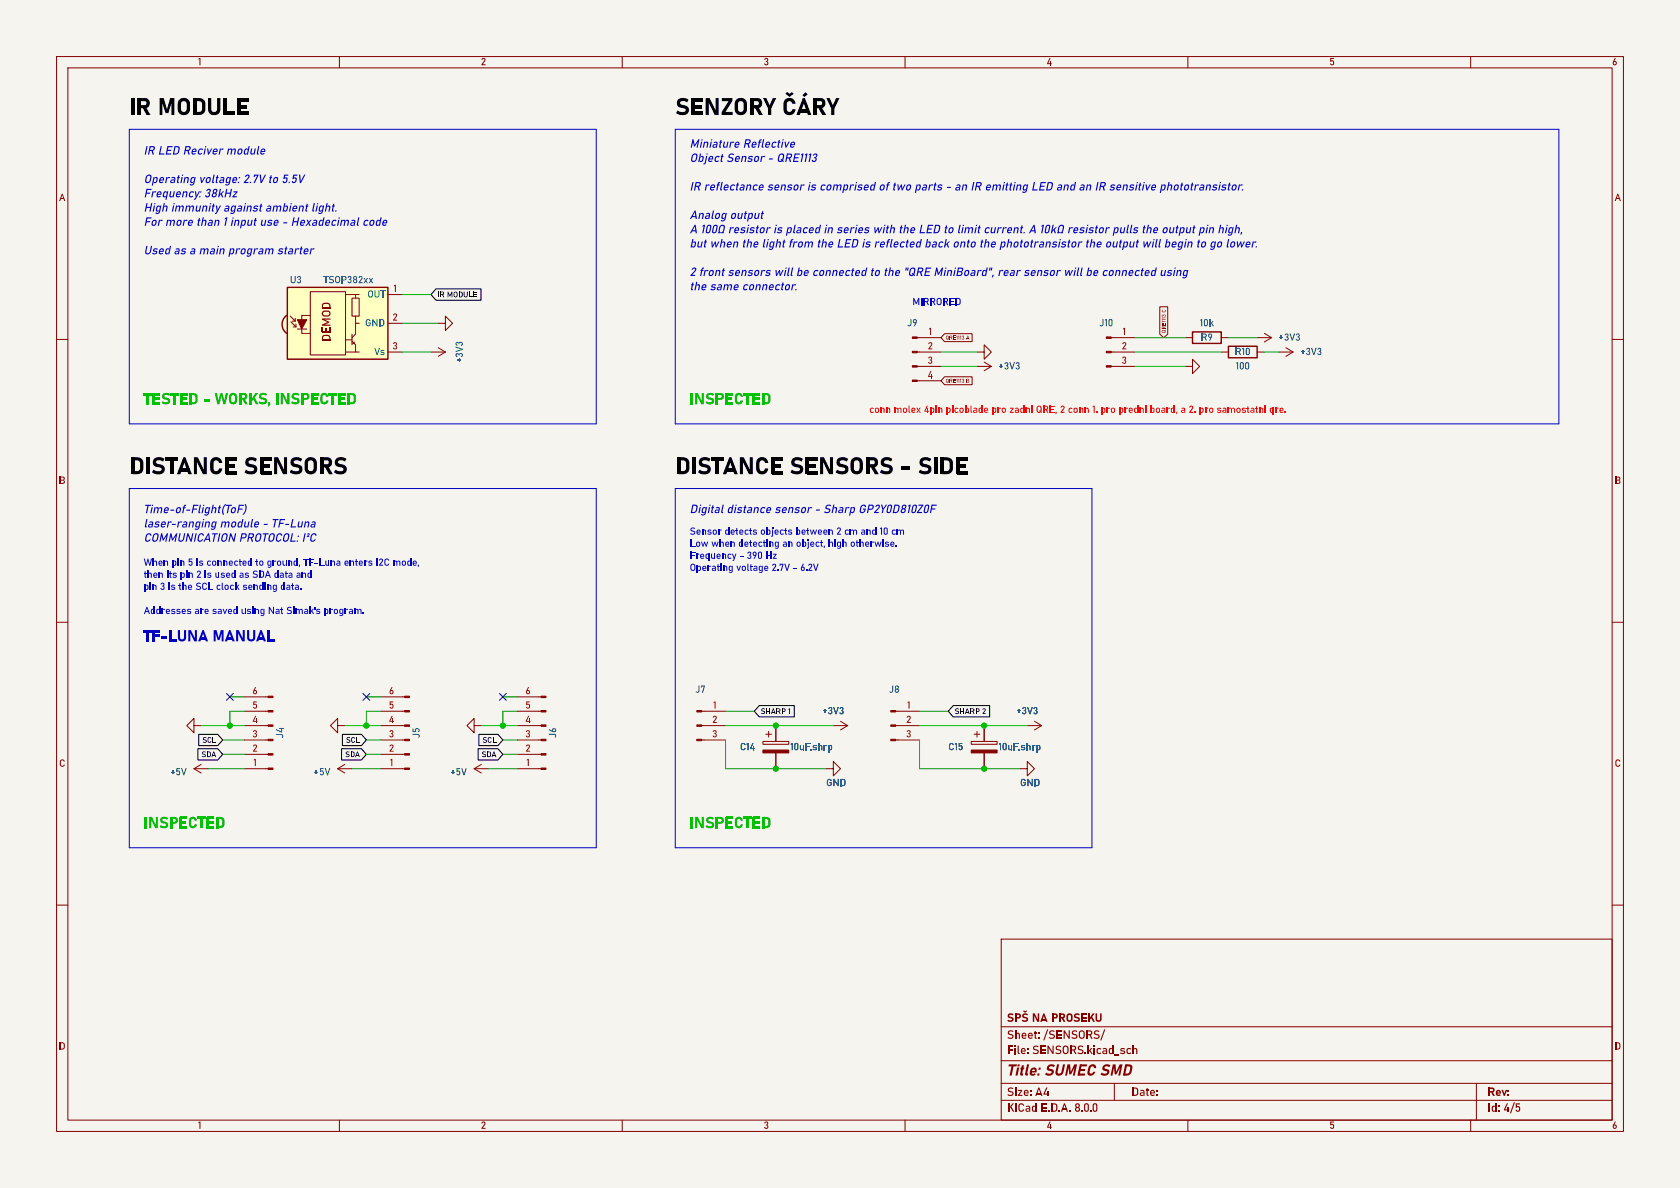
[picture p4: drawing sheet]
<svg xmlns="http://www.w3.org/2000/svg" width="297mm" height="210mm" viewBox="0 0 297 210" stroke-linecap="round" stroke-linejoin="round" font-family="sans-serif">
<path d="M0 0h297v210h-297z" fill="#f5f4ef" stroke="#f5f4ef" stroke-width=".18"/>
<g fill="none" stroke="#840000" stroke-width=".18">
<path d="M10 10h277v190h-277zM12 12h273v186h-273zM60 10v2M110 10v2M160 10v2M210 10v2M260 10v2M10 60h2M285 60h2M10 110h2M285 110h2M10 160h2"/>
<path d="M285 160h2M177 166h108v32h-108zM60 198v2M110 198v2M160 198v2M177 194.5h108M177 191.5h108M177 187.5h108M177 181.5h108M210 198v2M260 198v2"/>
</g>
<g fill="#840000">
<path d="M178.2 179.3l.5-.2 .5 .2-.1 .2-.2-.1a.25 .25 0 0 0-.4 0 .25 .25 0 0 0 0 .3 .25 .25 0 0 0 .3 .1 .48 .48 0 0 1 .4 .6 .48 .48 0 0 1-.8 .2l-.3-.1 .1-.3a.36 .36 0 0 0 .4 .2 .36 .36 0 0 0 .3-.3 .6 .6 0 0 1-.7-.7z"/>
<path d="M179.6 179.1h.4a.46 .46 0 0 1 .5 .5 .46 .46 0 0 1-.5 .5h-.4v-.3h.4a.19 .19 0 0 0 .2-.2 .19 .19 0 0 0-.2-.2h-.4z"/>
<path d="M179.4 179.1h.3v1.5h-.3z"/>
<path d="M180.8 179.3l.5-.2 .4 .2-.1 .2-.2-.1a.25 .25 0 0 0-.3 0 .25 .25 0 0 0-.1 .3 .25 .25 0 0 0 .4 .1 .48 .48 0 0 1 .3 .6 .48 .48 0 0 1-.7 .2l-.4-.1 .2-.3a.36 .36 0 0 0 .4 .2 .36 .36 0 0 0 .2-.3 .6 .6 0 0 1-.7-.7z"/>
<path d="M181 178.6l.2 .2 .2-.2 .2 .2-.4 .2-.3-.2z"/>
<path d="M186.1 179.1h.4a.46 .46 0 0 1 .5 .5 .46 .46 0 0 1-.5 .5h-.4v-.3h.5a.19 .19 0 0 0 .1-.2 .19 .19 0 0 0-.1-.2h-.5z"/>
<path d="M186 179.1h.2v1.5h-.2z"/>
<path d="M187.3 179.1h.6a.45 .45 0 0 1 .4 .5 .45 .45 0 0 1-.4 .4h-.6v-.2h.6a.18 .18 0 0 0 .1-.2 .18 .18 0 0 0-.1-.2h-.6z"/>
<path d="M187.2 179.1h.3v1.5h-.3z"/>
<path d="M187.7 180l.3-.1 .4 .7h-.4z"/>
<path d="M188.7 179.3a.55 .55 0 0 1 .6-.1 .55 .55 0 0 1 .3 .5v.4a.54 .54 0 0 1-.5 .5 .54 .54 0 0 1-.6-.5h.3a.25 .25 0 0 0 .3 .3 .25 .25 0 0 0 .2-.3v-.4a.25 .25 0 0 0-.2-.3 .25 .25 0 0 0-.3 .3v.4h-.3l.1-.6z"/>
<path d="M190 179.3l.4-.2 .5 .2-.1 .2-.2-.1a.25 .25 0 0 0-.3 0 .25 .25 0 0 0-.1 .3 .25 .25 0 0 0 .3 .1 .48 .48 0 0 1 .4 .6 .48 .48 0 0 1-.8 .2l-.3-.1 .1-.3a.36 .36 0 0 0 .4 .2 .36 .36 0 0 0 .3-.3 .6 .6 0 0 1-.7-.7z"/>
<path d="M191.2 179.1h.2v1.5h-.2z"/>
<path d="M191.3 180.4h.9v.2h-.9z"/>
<path d="M191.3 179.8h.7v.2h-.7z"/>
<path d="M191.3 179.1h.9v.3h-.9z"/>
<path d="M193.2 179.1h.3l-.9 1.3v-.4z"/>
<path d="M192.4 179.1h.3v1.5h-.3z"/>
<path d="M192.8 179.9l.3-.2 .5 .9h-.3z"/>
<path d="M193.7 179.1h.3v1a.26 .26 0 0 0 .2 .3 .26 .26 0 0 0 .3-.3v-1h.3v1a.54 .54 0 0 1-.6 .5 .54 .54 0 0 1-.5-.5z"/>
</g>
<g fill="none" stroke="#840000" stroke-width=".18">
<path d="M77.5 57.2h1.2v-1.3l1.3 1.3-1.3 1.2v-1.2M222.2 59.7h2.6M223.5 58.9l1.3 .8M224.8 59.7l-1.3 .8M76.2 62.2h2.5M77.5 61.5l1.2 .7M78.7 62.2l-1.2 .8M215.9 62.2h1.3M222.2 62.2h1.3M226.1 62.2h2.5M227.3 61.5l1.3 .7M228.6 62.2l-1.3 .8"/>
<path d="M43.2 130.8h4.2M43.2 128.3h4.2M43.2 125.7h4.2M43.2 123.2h4.2M43.2 133.4h4.2M43.2 135.9h4.2M134.9 131.1h4.5v.5h-4.5zM135.4 129.8h1M135.9 129.3v1M137.2 128.3v2.8M137.2 133.1v2.8M146 135.9h1.3v-1.3l1.3 1.3-1.3 1.3v-1.3"/>
<path d="M147.3 128.3h2.6M148.6 127.5l1.3 .8M149.9 128.3l-1.3 .7M158.3 130.8h4.3M158.3 128.3h4.3M158.3 125.7h4.3M197 191.5v3M261 191.5v6.5"/>
</g>
<g fill="#840000" stroke="#840000" stroke-width=".18">
<path d="M157.5 130.7h.8v.2h-.8z"/>
<path d="M157.5 128.1h.8v.3h-.8z"/>
<path d="M157.5 125.6h.8v.3h-.8z"/>
<path d="M134.9 132.6h4.5v.5h-4.5z"/>
<path d="M47.4 123.1h.9v.2h-.9z"/>
<path d="M47.4 125.6h.9v.3h-.9z"/>
<path d="M47.4 128.1h.9v.3h-.9z"/>
<path d="M47.4 130.7h.9v.2h-.9z"/>
<path d="M47.4 133.2h.9v.3h-.9z"/>
<path d="M47.4 135.8h.9v.2h-.9z"/>
</g>
<path d="M217.2 61.2h5v2h-5z" fill="none" stroke="#840000" stroke-width=".25"/>
<path d="M50.4 56l.3-.2 1.1 1.5-1.1 1.6a1.97 1.97 0 0 1-.3-2.9z" fill="#ffffc2" stroke="#ffffc2" stroke-width=".18"/>
<path d="M50.8 50.8h17.8v12.7h-17.8z" fill="#ffffc2"/>
<path d="M50.7 55.8a1.97 1.97 0 0 0 0 3.1M50.8 50.8h17.8v12.7h-17.8zM210.8 58.7h5.1v2h-5.1z" fill="none" stroke="#840000" stroke-width=".25"/>
<g fill="none" stroke="#840000" stroke-width=".18">
<path d="M51.3 55.9l.9 .9M51.4 56.9l.9 .9M51.7 56.8h.5M51.8 57.8h.5M52.2 56.3v.5M52.3 57.3v.5M52.6 58.2h1.6M54.9 51.6h6.2v11.1h-6.2zM54.9 55.8h-1.6v3.1h1.6M61.1 52.1h1.8M62.2 52.7h1.3v3.2h-1.3zM62.2 59.1v1.9"/>
<path d="M62.9 55.9v1.3M63.5 52.1h-.6v.6M63.5 57.2h-.6v1.9l-.7 .6M68.6 52.1h2.5M68.6 57.2h2.5M162.2 59.7h4.2M167 59h4.9v1.4h-4.9l-.6-.7zM196.4 59.7h4.3M205 54.2h1.4v4.9l-.7 .6-.7-.6zM209.5 59.7h1.3M215.9 59.7h1.3M61.1 62.2h1.8"/>
<path d="M61.1 60.1h1.1M62.2 60.3l.7 .7v1.2h.6M62.6 60.5v.2h-.2M68.6 62.2h2.5M162.2 62.2h4.2M162.2 64.8h4.2M162.2 67.3h4.2M167 66.6h4.9v1.4h-4.9l-.6-.7zM172.7 62.2h1.3v-1.2l1.3 1.2-1.3 1.3v-1.3M172.7 64.8h2.6M174 64l1.3 .8M175.3 64.8l-1.3 .7"/>
<path d="M196.4 62.2h4.3M196.4 64.8h4.3M209.5 64.8h1.3v-1.3l1.3 1.3-1.3 1.2v-1.2M34.3 128.3v-1.3l-1.3 1.3 1.3 1.2v-1.2h1.3M34.3 135.9h2.5M34.3 135.9l1.3 .8M35.6 135.1l-1.3 .8M59.7 128.3v-1.3l-1.3 1.3 1.3 1.2v-1.2h1.3M59.7 135.9h2.5M59.7 135.9l1.3 .8M61 135.1l-1.3 .8M67.3 123.2h4.2"/>
<path d="M67.3 125.7h4.2M67.3 128.3h4.2M67.3 130.8h4.2M67.3 133.4h4.2M67.3 135.9h4.2M83.8 128.3v-1.3l-1.3 1.3 1.3 1.2v-1.2h1.3M83.8 135.9h2.6M83.8 135.9l1.3 .8M85.1 135.1l-1.3 .8M91.4 123.2h4.3M91.4 125.7h4.3M91.4 128.3h4.3"/>
<path d="M91.4 130.8h4.3M91.4 133.4h4.3M91.4 135.9h4.3M124.1 125.7h4.2M124.1 128.3h4.2M124.1 130.8h4.2M171.7 131.1h4.6v.5h-4.6zM172.2 129.8h1M172.7 129.3v1M174 128.3v2.8M174 133.1v2.8M180.3 135.9h1.3v-1.3l1.3 1.3-1.3 1.3v-1.3"/>
<path d="M181.6 128.3h2.5M182.9 127.5l1.2 .8M184.1 128.3l-1.2 .7"/>
</g>
<g fill="#840000" stroke="#840000" stroke-width=".18">
<path d="M52.6 56.5h1.6l-.9 1.7z"/>
<path d="M71.5 123.1h.9v.2h-.9z"/>
<path d="M71.5 125.6h.9v.3h-.9z"/>
<path d="M71.5 128.1h.9v.3h-.9z"/>
<path d="M71.5 130.7h.9v.2h-.9z"/>
<path d="M71.5 133.2h.9v.3h-.9z"/>
<path d="M71.5 135.8h.9v.2h-.9z"/>
<path d="M95.7 123.1h.8v.2h-.8z"/>
<path d="M95.7 125.6h.8v.3h-.8z"/>
<path d="M95.7 128.1h.8v.3h-.8z"/>
<path d="M95.7 130.7h.8v.2h-.8z"/>
<path d="M95.7 133.2h.8v.3h-.8z"/>
<path d="M95.7 135.8h.8v.2h-.8z"/>
<path d="M171.7 132.6h4.6v.5h-4.6z"/>
<path d="M123.2 130.7h.9v.2h-.9z"/>
<path d="M123.2 128.1h.9v.3h-.9z"/>
<path d="M123.2 125.6h.9v.3h-.9z"/>
<path d="M195.6 64.6h.8v.3h-.8z"/>
<path d="M195.6 62.1h.8v.3h-.8z"/>
<path d="M195.6 59.6h.8v.2h-.8z"/>
<path d="M161.3 67.2h.9v.2h-.9z"/>
<path d="M161.3 64.6h.9v.3h-.9z"/>
<path d="M161.3 62.1h.9v.3h-.9z"/>
<path d="M161.3 59.6h.9v.2h-.9z"/>
</g>
<path d="M77.1 51.1h7.9v2h-7.9l-.9-1zM35 132.3h3.5l.9 1.1-.9 1h-3.5zM35.1 129.8h3.4l.9 1-.9 1h-3.4zM60.4 132.3h3.5l.9 1.1-.9 1h-3.5zM60.5 129.8h3.4l.9 1-.9 1h-3.4zM84.5 132.3h3.5l.9 1.1-.9 1h-3.5zM84.7 129.8h3.3l.9 1-.9 1h-3.3zM134.2 124.7h6.2v2h-6.2l-.9-1zM168.5 124.7h6.5v2h-6.5l-.9-1z" fill="none" stroke="#000" stroke-width=".18"/>
<g fill="#000">
<path d="M122.5 18.6h1.5v.5h-1.5zM122.5 17.3h1.7v.6h-1.7zM127.6 17.3h1.9v.5l-1.3 2h1.3v.5h-1.9v-.5l1.2-1.9h-1.2zM130.2 17.6a1.1 1.1 0 0 1 1.2-.2 1.1 1.1 0 0 1 .7 1v.9a1.09 1.09 0 0 1-1.1 1.1 1.09 1.09 0 0 1-1.1-1.1h.6a.51 .51 0 0 0 .5 .5 .51 .51 0 0 0 .5-.5v-.9a.51 .51 0 0 0-.5-.5 .51 .51 0 0 0-.5 .5v.9h-.6v-1.2zM132.8 17.3h1.1a.89 .89 0 0 1 .8 .9 .89 .89 0 0 1-.8 .9h-1.1v-.5h1.1a.36 .36 0 0 0 .3-.4 .36 .36 0 0 0-.3-.3h-1.1zM134.9 17.3h.6l.6 1.3 .5-1.3h.6l-.9 1.9v1.1h-.5v-1.1zM139.2 16.3l.4 .3 .4-.3 .3 .3-.7 .5-.7-.5zM141.3 19.3h1.6v.5h-1.6zM141.9 16.8l.5-.5 .4 .4-.6 .5zM144 17.3h1.1a.89 .89 0 0 1 .8 .9 .89 .89 0 0 1-.8 .9h-1.1v-.5h1.1a.36 .36 0 0 0 .2-.4 .36 .36 0 0 0-.2-.3h-1.1zM146.1 17.3h.6l.5 1.3 .6-1.3h.6l-.9 1.9v1.1h-.5v-1.1zM119.9 17.6l.3-.2 .6-.1 .9 .3-.2 .5-.3-.2a.69 .69 0 0 0-1 .3 .94 .94 0 0 0 1 .4 .89 .89 0 0 1 .5 1.2 .89 .89 0 0 1-1.1 .6l-.5-.1-.6-.3 .3-.5 .4 .2a.6 .6 0 0 0 .6 .2 .6 .6 0 0 0 .4-.6l-.4-.2a.93 .93 0 0 1-1-.4 .93 .93 0 0 1 .1-1.1z"/>
<path d="M122.3 17.3h.5v3h-.5zM122.5 19.8h1.7v.5h-1.7zM124.8 17.3h.6l1.1 2.4v-2.4h.5v3h-.6l-1.1-2.3v2.3h-.5zM132.6 17.3h.6v3h-.6zM133.5 19l.6-.1 .8 1.4h-.7zM138.8 17.6a1.1 1.1 0 0 1 1.2-.2 1.1 1.1 0 0 1 .7 .9h-.6a.49 .49 0 0 0-.6-.4 .49 .49 0 0 0-.4 .5v.8a.49 .49 0 0 0 .4 .6 .49 .49 0 0 0 .6-.5h.6a1.07 1.07 0 0 1-1.2 1.1 1.07 1.07 0 0 1-1-1.2v-1.1zM141.9 17.3h.4l1.1 3h-.6l-.7-2-.7 2h-.6zM143.8 17.3h.6v3h-.6zM144.6 19l.6-.1 .9 1.4h-.7z"/>
</g>
<g fill="#0000c2">
<path d="M122.8 39.7h.2l.2 1.5h-.2l-.2-1.2-.6 1.2h-.2z"/>
<path d="M122.3 40.7h.8l-.1 .2h-.7z"/>
<path d="M124.2 39.9l.5-.2-.4 1.5h-.2l.3-1.2-.2 .1z"/>
<path d="M125 39.9a.38 .38 0 0 1 .5-.2 .38 .38 0 0 1 .2 .4l-.1 .7a.43 .43 0 0 1-.4 .4 .43 .43 0 0 1-.4-.3l.5 .1 .2-.9a.21 .21 0 0 0-.2-.2 .21 .21 0 0 0-.2 .2l-.1 .8h-.2z"/>
<path d="M126.2 39.9a.38 .38 0 0 1 .4-.2 .38 .38 0 0 1 .3 .4l-.2 .7a.43 .43 0 0 1-.4 .4 .43 .43 0 0 1-.4-.3l.5 .1 .3-.9a.21 .21 0 0 0-.3-.2 .21 .21 0 0 0-.2 .2l-.1 .8h-.2z"/>
<path d="M127.3 39.9a.47 .47 0 0 1 .6-.2 .47 .47 0 0 1 .2 .6l-.1 .6-.5 .2 .3-.3 .1-.5a.31 .31 0 0 0-.3-.4 .31 .31 0 0 0-.3 .4l-.1 .6 .2 .1a.26 .26 0 0 1-.3 0 .26 .26 0 0 1-.1-.3z"/>
<path d="M127 41h.4v.2h-.5z"/>
<path d="M127.5 41h.5l-.1 .2h-.4z"/>
<path d="M129.1 40.2h.2l-.2 1h-.2z"/>
<path d="M129.3 40.3l.2-.1h.3l-.2 .2h-.3l-.1 .2z"/>
<path d="M130 40.3a.4 .4 0 0 1 .6-.1 .4 .4 0 0 1 0 .6h-.7l.1-.2h.5a.24 .24 0 0 0-.3-.3 .24 .24 0 0 0-.2 .3v.2a.25 .25 0 0 0 .1 .2 .25 .25 0 0 0 .3 0l.1 .1a.47 .47 0 0 1-.7 0 .47 .47 0 0 1 .1-.7z"/>
<path d="M131.1 40.3l.4-.1 .3 .1-.1 .1h-.1a.18 .18 0 0 0-.3-.1 .18 .18 0 0 0 0 .3 .37 .37 0 0 1 .4 .4 .37 .37 0 0 1-.6 .2l-.3-.1 .2-.2 .4 .1a.14 .14 0 0 0 .1-.1 .14 .14 0 0 0-.2-.1h-.1a.26 .26 0 0 1-.3-.2 .26 .26 0 0 1 .2-.3z"/>
<path d="M132.2 40.2h.2l-.3 1h-.2z"/>
<path d="M132.7 40.3l.4-.1 .4 .1-.2 .1h-.1a.18 .18 0 0 0-.3-.1 .18 .18 0 0 0 0 .3 .37 .37 0 0 1 .4 .4 .37 .37 0 0 1-.5 .2l-.4-.1 .2-.2 .4 .1a.14 .14 0 0 0 .1-.1 .14 .14 0 0 0-.2-.1h-.1a.26 .26 0 0 1-.2-.2 .26 .26 0 0 1 .1-.3z"/>
<path d="M133.9 39.9h.2l-.3 1.1h.2l-.1 .2-.3-.1z"/>
<path d="M133.7 40.2h.5l-.1 .2h-.4z"/>
<path d="M134.5 40.3a.41 .41 0 0 1 .6-.1 .41 .41 0 0 1 .1 .6 .44 .44 0 0 1-.4 .4 .44 .44 0 0 1-.5-.3h.2l.2 .1 .2-.1a.35 .35 0 0 0-.1-.5l-.2 .1-.1 .4h-.2z"/>
<path d="M135.6 40.2h.2l-.2 1h-.2z"/>
<path d="M135.8 40.3l.2-.1h.3l-.2 .2h-.3l-.1 .2z"/>
<path d="M137.2 39.7h.2l-.1 .2h-.2z"/>
<path d="M137.1 40.2h.2l-.3 1h-.2z"/>
<path d="M137.6 40.3l.4-.1 .4 .1-.2 .1h-.1a.18 .18 0 0 0-.3-.1 .18 .18 0 0 0 0 .3 .37 .37 0 0 1 .4 .4 .37 .37 0 0 1-.5 .2l-.4-.1 .2-.2 .4 .1a.14 .14 0 0 0 .1-.1 .14 .14 0 0 0-.2-.1h-.1a.26 .26 0 0 1-.2-.2 .26 .26 0 0 1 .1-.3z"/>
<path d="M139.2 40.2h.2l-.3 1.5h-.2z"/>
<path d="M139.4 40.3l.3-.1a.29 .29 0 0 1 .3 .4l-.2 .4-.2 .2h-.3v-.4a.21 .21 0 0 0 .2 .3 .21 .21 0 0 0 .2-.3l.1-.2a.21 .21 0 0 0-.2-.3 .21 .21 0 0 0-.2 .3z"/>
<path d="M140.5 39.7h.2l-.3 1.3h.2l-.1 .2h-.1l-.2-.2z"/>
<path d="M141 40.3l.3-.1a.31 .31 0 0 1 .3 0 .31 .31 0 0 1 .1 .3l-.2 .7h-.2l.2-.8z"/>
<path d="M140.9 40.7l.6-.1v.2h-.3a.19 .19 0 0 0-.2 .3 .19 .19 0 0 0 .3 0l.1-.1a.32 .32 0 0 1-.5 .2 .32 .32 0 0 1 0-.5z"/>
<path d="M142.1 40.3l.4-.1 .4 .1-.2 .2-.2-.1a.38 .38 0 0 0-.3 .2 .38 .38 0 0 0 .1 .4l.3-.1 .1 .2a.45 .45 0 0 1-.6 .1 .45 .45 0 0 1-.1-.7z"/>
<path d="M143.2 40.3a.4 .4 0 0 1 .6-.1 .4 .4 0 0 1 0 .6h-.7l.1-.2h.5a.24 .24 0 0 0-.3-.3 .24 .24 0 0 0-.2 .3v.2a.25 .25 0 0 0 .1 .2 .25 .25 0 0 0 .3 0l.1 .1a.47 .47 0 0 1-.7 0 .47 .47 0 0 1 .1-.7z"/>
<path d="M144.9 39.7h.3l-.4 1.5h-.2z"/>
<path d="M144.3 40.3l.4-.1 .1 .1v.3a.21 .21 0 0 0-.3-.3 .21 .21 0 0 0-.1 .3l-.1 .2a.21 .21 0 0 0 .2 .3 .21 .21 0 0 0 .2-.3v.3l-.3 .1a.3 .3 0 0 1-.3-.1 .3 .3 0 0 1 0-.3z"/>
<path d="M146 39.7h.3l-.1 .2h-.2z"/>
<path d="M146 40.2h.2l-.3 1h-.2z"/>
<path d="M146.5 40.2h.2l-.2 1h-.2z"/>
<path d="M146.7 40.3l.3-.1a.29 .29 0 0 1 .2 .4l-.1 .6h-.2l.1-.6a.21 .21 0 0 0-.2-.3 .21 .21 0 0 0-.2 .3z"/>
<path d="M148.2 40.3l.4-.1 .4 .1-.2 .1h-.1a.18 .18 0 0 0-.2-.1 .18 .18 0 0 0-.1 .3 .37 .37 0 0 1 .5 .4 .37 .37 0 0 1-.6 .2l-.4-.1 .2-.2 .5 .1a.14 .14 0 0 0 .1-.1 .14 .14 0 0 0-.2-.1h-.2a.26 .26 0 0 1-.2-.2 .26 .26 0 0 1 .1-.3z"/>
<path d="M149.4 40.3a.4 .4 0 0 1 .5-.1 .4 .4 0 0 1 .1 .6h-.7v-.2h.5a.24 .24 0 0 0-.2-.3 .24 .24 0 0 0-.2 .3l-.1 .2a.25 .25 0 0 0 .2 .2 .25 .25 0 0 0 .3 0l.1 .1a.47 .47 0 0 1-.7 0 .47 .47 0 0 1 .1-.7z"/>
<path d="M150.4 40.2h.2l-.2 1h-.2z"/>
<path d="M150.6 40.3l.3-.1h.2l-.1 .2h-.3l-.1 .2z"/>
<path d="M151.4 39.7h.2v.2h-.2z"/>
<path d="M151.3 40.2h.2l-.2 1h-.2z"/>
<path d="M151.9 40.3a.4 .4 0 0 1 .6-.1 .4 .4 0 0 1 0 .6h-.7l.1-.2h.5a.24 .24 0 0 0-.3-.3 .24 .24 0 0 0-.2 .3v.2a.25 .25 0 0 0 .2 .2 .25 .25 0 0 0 .3 0l.1 .1a.47 .47 0 0 1-.7 0 .47 .47 0 0 1 0-.7z"/>
<path d="M153 40.3l.4-.1 .4 .1-.2 .1h-.1a.18 .18 0 0 0-.3-.1 .18 .18 0 0 0 0 .3 .37 .37 0 0 1 .4 .4 .37 .37 0 0 1-.5 .2l-.4-.1 .2-.2 .4 .1a.14 .14 0 0 0 .1-.1 .14 .14 0 0 0-.2-.1h-.1a.26 .26 0 0 1-.2-.2 .26 .26 0 0 1 .1-.3z"/>
<path d="M154.5 40.2h.3v.7l.4-.7h.1l.1 .7 .4-.7h.2l-.5 1h-.2l-.1-.7-.4 .7h-.2z"/>
<path d="M156.3 39.7h.3l-.1 .2h-.2z"/>
<path d="M156.3 40.2h.2l-.3 1h-.2z"/>
<path d="M156.9 39.9h.2l-.2 1.1h.1v.2l-.4-.1z"/>
<path d="M156.7 40.2h.5l-.1 .2h-.4z"/>
<path d="M157.6 39.7h.2l-.3 1.5h-.3z"/>
<path d="M157.7 40.3l.3-.1a.29 .29 0 0 1 .2 .4l-.1 .6h-.2l.1-.6a.21 .21 0 0 0-.2-.3 .21 .21 0 0 0-.2 .3z"/>
<path d="M159.3 39.9h.2l-.2 1.1h.1v.2l-.3-.1z"/>
<path d="M159.1 40.2h.5v.2h-.5z"/>
<path d="M160 39.7h.2l-.3 1.5h-.2z"/>
<path d="M160.1 40.3l.3-.1a.29 .29 0 0 1 .2 .4l-.1 .6h-.2l.1-.6a.21 .21 0 0 0-.2-.3 .21 .21 0 0 0-.2 .3z"/>
<path d="M161.1 40.3a.4 .4 0 0 1 .6-.1 .4 .4 0 0 1 .1 .6h-.7v-.2h.5a.24 .24 0 0 0-.3-.3 .24 .24 0 0 0-.2 .3v.2a.25 .25 0 0 0 .2 .2 .25 .25 0 0 0 .3 0l.1 .1a.47 .47 0 0 1-.7 0 .47 .47 0 0 1 0-.7z"/>
<path d="M162.9 39.7h.2l-.3 1.5h-.3z"/>
<path d="M162.7 41h.8v.2h-.9z"/>
<path d="M164.1 39.7h.2l-.3 1.5h-.2z"/>
<path d="M163.9 41h.8v.2h-.9z"/>
<path d="M164 40.4h.8l-.1 .2h-.7z"/>
<path d="M164.2 39.7h.8v.2h-.9z"/>
<path d="M165.5 39.7l.6 .1 .1 .5-.3 .8-.8 .1 .1-.2h.5l.2-.3 .1-.7-.6-.1z"/>
<path d="M165.3 39.7h.2l-.3 1.5h-.2z"/>
<path d="M167.2 39.9h.2l-.2 1.1h.2l-.1 .2-.3-.1z"/>
<path d="M167.1 40.2h.4v.2h-.5z"/>
<path d="M167.9 40.3a.41 .41 0 0 1 .6-.1 .41 .41 0 0 1 0 .6 .44 .44 0 0 1-.4 .4 .44 .44 0 0 1-.4-.3h.2l.1 .1 .3-.1a.35 .35 0 0 0-.1-.5l-.2 .1-.1 .4h-.2z"/>
<path d="M169.6 39.7h.2l-.2 1.3h.1v.2h-.1l-.2-.2z"/>
<path d="M170.2 39.7h.2v.2h-.2z"/>
<path d="M170.1 40.2h.2l-.2 1h-.2z"/>
<path d="M171.5 40.3l.2-.1a.3 .3 0 0 1 .3 .1 .3 .3 0 0 1 0 .3l-.1 .6h-.2l.1-.6a.21 .21 0 0 0-.2-.3 .21 .21 0 0 0-.2 .3z"/>
<path d="M170.7 40.2h.2l-.2 1h-.3z"/>
<path d="M170.9 40.3l.3-.1a.29 .29 0 0 1 .2 .4l-.1 .6h-.2l.1-.6a.21 .21 0 0 0-.2-.3 .21 .21 0 0 0-.2 .3z"/>
<path d="M172.6 39.7h.2l-.1 .2h-.2z"/>
<path d="M172.5 40.2h.2l-.2 1h-.3z"/>
<path d="M173.1 39.9h.2l-.2 1.1h.1v.2l-.4-.1z"/>
<path d="M172.9 40.2h.5l-.1 .2h-.4z"/>
<path d="M174.3 40.3l.4-.1 .3 .1-.2 .2-.1-.1a.38 .38 0 0 0-.4 .2 .38 .38 0 0 0 .1 .4l.3-.1 .1 .2a.45 .45 0 0 1-.6 .1 .45 .45 0 0 1-.1-.7z"/>
<path d="M175.9 40.2h.2l-.2 1h-.2z"/>
<path d="M175.3 40.2h.2l-.2 .6a.21 .21 0 0 0 .2 .3 .21 .21 0 0 0 .3-.3l-.3 .4a.3 .3 0 0 1-.3 0 .3 .3 0 0 1-.1-.4z"/>
<path d="M176.4 40.2h.2l-.2 1h-.2z"/>
<path d="M176.6 40.3l.3-.1h.2l-.1 .2h-.3l-.1 .2z"/>
<path d="M177.3 40.2h.2l-.2 1h-.2z"/>
<path d="M177.5 40.3l.3-.1h.2l-.2 .2h-.2l-.2 .2z"/>
<path d="M178.2 40.3a.4 .4 0 0 1 .6-.1 .4 .4 0 0 1 .1 .6h-.7v-.2h.5a.24 .24 0 0 0-.2-.3 .24 .24 0 0 0-.2 .3l-.1 .2a.25 .25 0 0 0 .2 .2 .25 .25 0 0 0 .3 0l.1 .1a.47 .47 0 0 1-.7 0 .47 .47 0 0 1 0-.7z"/>
<path d="M179.3 40.2h.2l-.2 1h-.2z"/>
<path d="M179.5 40.3l.3-.1a.29 .29 0 0 1 .3 .4l-.2 .6h-.2l.2-.6a.21 .21 0 0 0-.2-.3 .21 .21 0 0 0-.3 .3z"/>
<path d="M180.6 39.9h.2l-.2 1.1h.1v.2l-.3-.1z"/>
<path d="M180.4 40.2h.5l-.1 .2h-.4z"/>
<path d="M181 41h.2l-.1 .2h-.2z"/>
<path d="M182.7 39.7h.2l.2 1.5h-.2l-.1-1.2-.7 1.2h-.2z"/>
<path d="M182.2 40.7h.8v.2h-.8z"/>
<path d="M184.1 39.9l.5-.2-.3 1.5h-.2l.2-1.2-.2 .1z"/>
<path d="M185 39.9a.38 .38 0 0 1 .4-.2 .38 .38 0 0 1 .3 .4l-.2 .7a.43 .43 0 0 1-.4 .4 .43 .43 0 0 1-.4-.3l.5 .1 .3-.9a.21 .21 0 0 0-.3-.2 .21 .21 0 0 0-.2 .2l-.1 .8h-.2z"/>
<path d="M185.9 40.8l.7-.6h.3l-1 .9z"/>
<path d="M186.1 39.7h.2l-.3 1.5h-.2z"/>
<path d="M186.2 40.6l.2-.1 .3 .7h-.2z"/>
<path d="M187.2 39.9a.47 .47 0 0 1 .6-.2 .47 .47 0 0 1 .3 .6l-.2 .6-.4 .2 .3-.3 .1-.5a.31 .31 0 0 0-.3-.4 .31 .31 0 0 0-.3 .4l-.1 .6 .2 .1a.26 .26 0 0 1-.4 0 .26 .26 0 0 1 0-.3z"/>
<path d="M186.9 41h.5l-.1 .2h-.4z"/>
<path d="M187.5 41h.4v.2h-.4z"/>
<path d="M55.1 94.4a.45 .45 0 0 1 .6-.1 .45 .45 0 0 1 .3 .4h-.2l-.2-.2h-.2l-.2 .2-.1 .5a.29 .29 0 0 0 .2 .4 .29 .29 0 0 0 .3-.3h.2a.5 .5 0 0 1-.5 .5 .5 .5 0 0 1-.5-.6z"/>
</g>
<path d="M22.9 22.9h82.5v52h-82.5zM119.4 22.9h156.2v52h-156.2zM22.9 86.4h82.5v63.5h-82.5zM119.4 86.4h73.6v63.5h-73.6z" fill="none" stroke="#0000c2" stroke-width=".18"/>
<g fill="none" stroke="#009600" stroke-width=".18">
<path d="M71.1 52.1h5.1M71.1 57.2h6.4M200.7 59.7h8.8M217.2 59.7h5M71.1 62.2h5.1M166.4 62.2h6.3M166.4 64.8h6.3M200.7 62.2h15.2M200.7 64.8h8.8M223.5 62.2h2.6M35.6 128.3h7.6M36.8 135.9h6.4"/>
<path d="M39.4 130.8h3.8M39.4 133.4h3.8M40.6 123.2h2.6M43.2 125.7h-2.6v2.6M61 128.3h6.3M62.2 135.9h5.1M64.8 123.2h2.5M64.8 130.8h2.5M64.8 133.4h2.5M67.3 125.7h-2.5v2.6M85.1 128.3h6.3M86.4 135.9h5"/>
<path d="M88.9 123.2h2.5M88.9 130.8h2.5M88.9 133.4h2.5M91.4 125.7h-2.5v2.6M128.3 128.3h19M128.3 125.7h5M128.3 130.8v5.1h17.7M162.6 128.3h19M162.6 125.7h5M162.6 130.8v5.1h17.7"/>
</g>
<path d="M40 122.6l1.2 1.2M41.2 122.6l-1.2 1.2M64.2 122.6l1.2 1.2M65.4 122.6l-1.2 1.2M88.3 122.6l1.2 1.2M89.5 122.6l-1.2 1.2" fill="none" stroke="#000084" stroke-width=".18"/>
<path d="M137.2 128.3v2.8M137.2 133.1v2.8M174 128.3v2.8M174 133.1v2.8" fill="none" stroke="#840000" stroke-width=".18"/>
<g fill="#009600" stroke="#009600" stroke-width=".18">
<circle cx="174" cy="135.9" r=".46"/>
<circle cx="137.2" cy="135.9" r=".46"/>
<circle cx="137.2" cy="128.3" r=".46"/>
<circle cx="40.6" cy="128.3" r=".46"/>
<circle cx="88.9" cy="128.3" r=".46"/>
<circle cx="64.8" cy="128.3" r=".46"/>
<circle cx="174" cy="128.3" r=".46"/>
</g>
<g font-size="4.2">
<text x="22.9" y="20.8">IR MODULE</text>
<text x="22.9" y="84.3">DISTANCESENSORS</text>
<text x="119.4" y="84.3">DISTANCESENSORS- SIDE</text>
</g>
<g font-size="2.8" fill="#00c200">
<text x="25.4" y="71.8">TESTED- WORKS,INSPECTED</text>
<text x="121.9" y="71.8">INSPECTED</text>
<text x="25.4" y="146.7">INSPECTED</text>
<text x="121.9" y="146.7">INSPECTED</text>
</g>
<text font-size="2.8" fill="#0000c2" x="25.4" y="113.7">TF-LUNAMANUAL</text>
<text font-size="2.8" fill="#840000" x="178" y="190.7">Title:SUMECSMD</text>
<g font-size="2.1" fill="#0000c2">
<text x="25.4" y="27.6">IRLEDRecivermodule</text>
<text x="121.9" y="26.4">Miniature Reflective</text>
<text x="121.9" y="28.9">ObjectSensor - QRE1113</text>
<text x="25.4" y="32.6">Operating voltage: 2.7Vto 5.5V</text>
<text x="25.4" y="35.1">Frequency:38kHz</text>
<text x="121.9" y="33.9">IRreflectance sensor is comprised oftwo parts - an IRemitting LEDandan IRsensitive phototransistor.</text>
<text x="25.4" y="37.7">High immunity against ambient light.</text>
<text x="25.4" y="40.2">For more than 1input use - Hexadecimal code</text>
<text x="121.9" y="39">Analog output</text>
<text x="188.6" y="41.5">resistor pulls the output pin high,</text>
<text x="25.4" y="45.2">Usedas a main program starter</text>
<text x="121.9" y="44">but when the light from the LEDis reflected backonto the phototransistor the output will begin to go lower.</text>
<text x="121.9" y="49">2 front sensors will be connected to the &quot;QREMiniBoard&quot;, rear sensor will be connected using</text>
<text x="121.9" y="51.6">the same connector.</text>
<text x="25.4" y="91">Time-of-Flight(ToF)</text>
<text x="25.4" y="93.5">laser-ranging module - TF-Luna</text>
<text x="121.9" y="91">Digital distance sensor - Sharp GP2Y0D810Z0F</text>
<text x="25.4" y="96">COMMUNICATION</text>
<text x="42.2" y="96">PROTOCOL:</text>
</g>
<g font-size="2.1" fill="#840000">
<text x="58.9" y="60.4" transform="rotate(-90 58.9 60.4)">DEMOD</text>
<text x="178" y="184.1">Sheet: /SENSORS/</text>
<text x="182.4" y="181.1">NA</text>
<text x="178" y="186.8">File: SENSORS.kicad_sch</text>
<text x="178" y="197">KiCadE.D.A.8.0.0</text>
<text x="178" y="194.2">Size:A4</text>
<text x="200" y="194.2">Date:</text>
<text x="263" y="194.2">Rev:</text>
<text x="263" y="197">Id: 4/5</text>
</g>
<g font-size="1.8" fill="#840000">
<text x="35" y="11.9">1</text>
<text x="85" y="11.9">2</text>
<text x="135" y="11.9">3</text>
<text x="185" y="11.9">4</text>
<text x="235" y="11.9">5</text>
<text x="285" y="11.9">6</text>
<text x="10.4" y="35.9">A</text>
<text x="285.4" y="35.9">A</text>
<text x="10.4" y="85.9">B</text>
<text x="285.4" y="85.9">B</text>
<text x="10.4" y="135.9">C</text>
<text x="285.4" y="135.9">C</text>
<text x="10.4" y="185.9">D</text>
<text x="285.4" y="185.9">D</text>
<text x="35" y="199.9">1</text>
<text x="85" y="199.9">2</text>
<text x="135" y="199.9">3</text>
<text x="185" y="199.9">4</text>
<text x="235" y="199.9">5</text>
<text x="285" y="199.9">6</text>
</g>
<g font-size="1.8" fill="#006464">
<text x="51.2" y="50.4">U3</text>
<text x="57.2" y="50.4">TSOP382xx</text>
<text x="64.9" y="53">OUT</text>
<text x="64.5" y="58.1">GND</text>
<text x="160.4" y="58.1">J9</text>
<text x="194.3" y="58.1">J10</text>
<text x="212.1" y="58.1">10k</text>
<text x="66.1" y="63.1">Vs</text>
<text x="82.2" y="64.2" transform="rotate(-90 82.2 64.2)">+3V3</text>
<text x="176.5" y="65.7">+3V3</text>
<text x="212.3" y="60.6">R9</text>
<text x="218.3" y="63.1">R10</text>
<text x="218.5" y="65.7">100</text>
<text x="226.1" y="60.6">+3V3</text>
<text x="229.9" y="63.1">+3V3</text>
<text x="122.9" y="122.8">J7</text>
<text x="157.2" y="122.8">J8</text>
<text x="50.4" y="130.5" transform="rotate(-90 50.4 130.5)">J4</text>
<text x="74.6" y="130.5" transform="rotate(-90 74.6 130.5)">J5</text>
<text x="98.7" y="130.4" transform="rotate(-90 98.7 130.4)">J6</text>
<text x="145.4" y="126.6">+3V3</text>
<text x="179.7" y="126.6">+3V3</text>
<text x="30.1" y="137.4">+5V</text>
<text x="55.5" y="137.4">+5V</text>
<text x="79.6" y="137.4">+5V</text>
<text x="130.8" y="133">C14</text>
<text x="139.7" y="133">10uF.shrp</text>
<text x="167.6" y="133">C15</text>
<text x="176.5" y="133">10uF.shrp</text>
<text x="146" y="139.3">GND</text>
<text x="180.3" y="139.3">GND</text>
</g>
<g font-size="1.8" fill="#a90000">
<text x="69.6" y="51.8">1</text>
<text x="69.4" y="56.9">2</text>
<text x="164.2" y="59.4">1</text>
<text x="198.5" y="59.4">1</text>
<text x="69.4" y="62">3</text>
<text x="164" y="64.5">3</text>
<text x="164" y="62">2</text>
<text x="198.3" y="64.5">3</text>
<text x="198.3" y="62">2</text>
<text x="164" y="67.1">4</text>
<text x="44.6" y="125.5">5</text>
<text x="44.6" y="122.9">6</text>
<text x="68.7" y="125.5">5</text>
<text x="68.8" y="122.9">6</text>
<text x="92.9" y="125.5">5</text>
<text x="92.9" y="122.9">6</text>
<text x="126.1" y="125.5">1</text>
<text x="160.4" y="125.5">1</text>
<text x="44.6" y="128">4</text>
<text x="44.6" y="130.6">3</text>
<text x="68.7" y="128">4</text>
<text x="68.7" y="130.6">3</text>
<text x="92.8" y="128">4</text>
<text x="92.9" y="130.6">3</text>
<text x="125.9" y="130.6">3</text>
<text x="125.9" y="128">2</text>
<text x="160.2" y="130.6">3</text>
<text x="160.2" y="128">2</text>
<text x="44.6" y="133.1">2</text>
<text x="44.8" y="135.6">1</text>
<text x="68.8" y="133.1">2</text>
<text x="68.9" y="135.6">1</text>
<text x="92.9" y="133.1">2</text>
<text x="93" y="135.6">1</text>
</g>
<g font-size="1.8" fill="#0000c2">
<text x="161.3" y="54.1">MIRRORED</text>
<text x="121.9" y="94.7">Sensor detects objects between 2 cm and 10cm</text>
<text x="25.4" y="100.2">Whenpin 5 is connected to ground, TF-Luna enters I2Cmode,</text>
<text x="121.9" y="96.9">Low when detecting an object, high otherwise.</text>
<text x="121.9" y="99">Frequency - 390 Hz</text>
<text x="121.9" y="101.1">Operating voltage 2.7V- 6.2V</text>
<text x="25.4" y="102.4">then its pin 2 is used as SDAdata and</text>
<text x="25.4" y="104.5">pin 3 is the SCLclock sending data.</text>
<text x="25.4" y="108.8">Addresses are saved using Nat Simak's program.</text>
</g>
<text font-size="1.8" fill="#f00" x="153.7" y="73.2">conn molex 4pin picoblade pro zadni QRE,2 conn 1.pro predni board, a 2. pro samostatni qre.</text>
<g font-size="1.4">
<text x="77.3" y="52.9">IR MODULE</text>
<text x="35.8" y="131.6">SCL</text>
<text x="61.2" y="131.6">SCL</text>
<text x="85.3" y="131.6">SCL</text>
<text x="134.5" y="126.5">SHARP1</text>
<text x="168.8" y="126.5">SHARP2</text>
<text x="35.6" y="134.1">SDA</text>
<text x="61" y="134.1">SDA</text>
<text x="85.1" y="134.1">SDA</text>
</g>
<g font-size="1" fill="#840000">
<text x="206.3" y="58.9" transform="rotate(-90 206.3 58.9)">QRE1113</text>
<text x="206.3" y="55.3" transform="rotate(-90 206.3 55.3)">C</text>
<text x="167.2" y="60.2">QRE1113</text>
<text x="170.8" y="60.2">A</text>
<text x="167.2" y="67.9">QRE1113</text>
<text x="170.8" y="67.9">B</text>
</g>
</svg>
